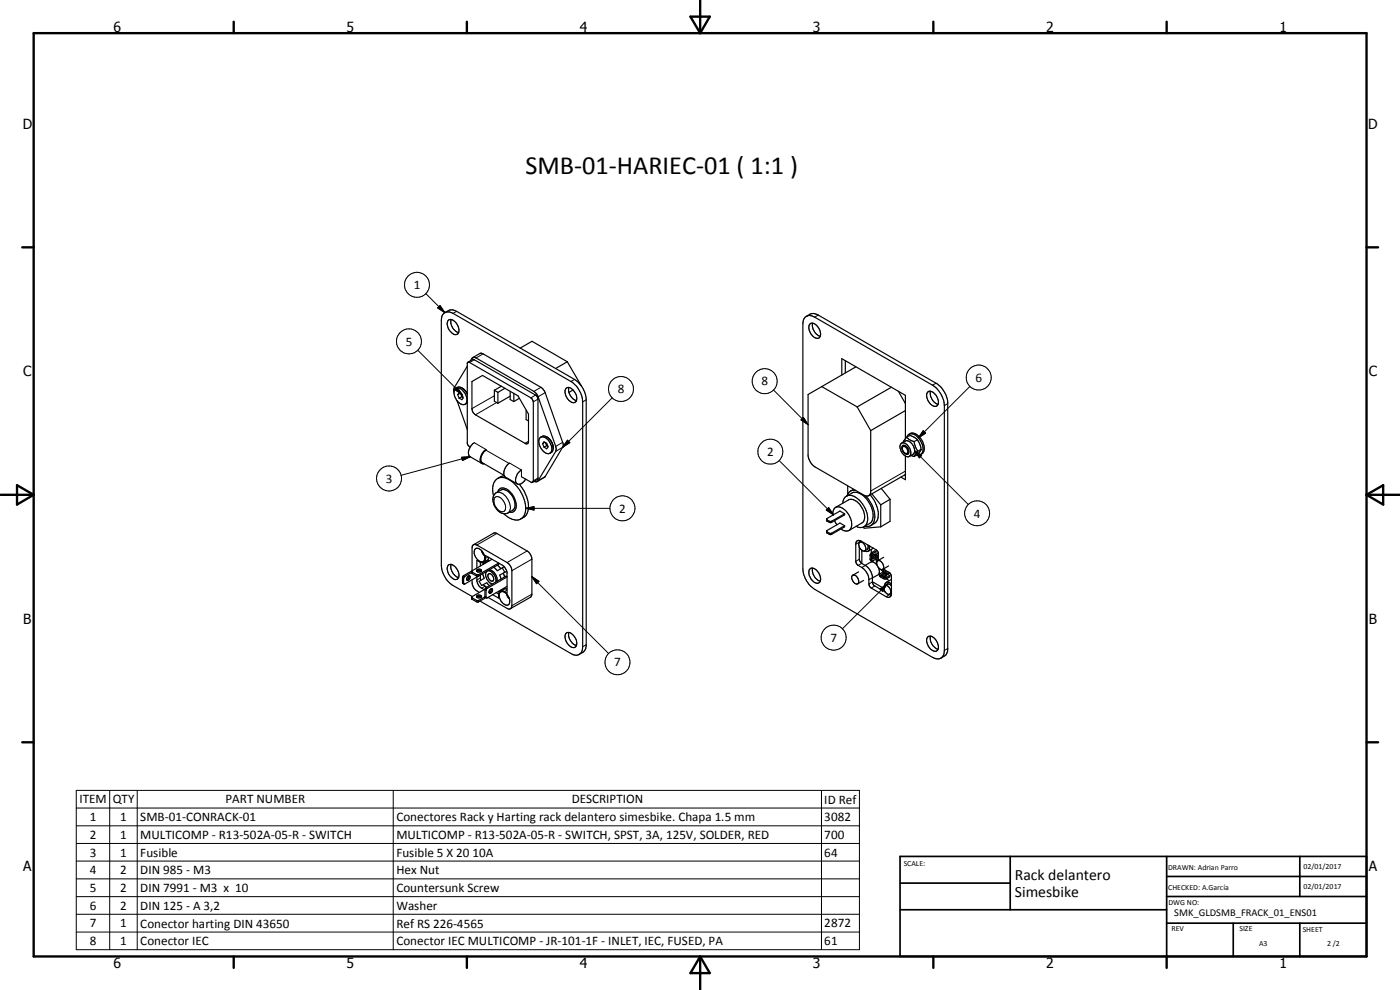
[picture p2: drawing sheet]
<svg xmlns="http://www.w3.org/2000/svg" width="420mm" height="297mm" viewBox="0 0 420 297" stroke-linecap="round" stroke-linejoin="round" font-family="sans-serif">
<g fill="none" stroke="#000" stroke-width=".35">
<path d="M133.5 93.8a2.79 2.79 0 0 1 3.6-.4l35.3 20.4a7.9 7.9 0 0 1 3.5 5.7v74.3l-.2 1.1a3.1 3.1 0 0 1-1.9 1.4M134.5 96.1a2.06 2.06 0 0 1 2.9 1.5 1.99 1.99 0 0 1-.3 2.7 2.7 2.7 0 0 1-2.7-2.2l-.2-1zM135.4 95.9a3.4 3.4 0 0 0 2.2 3.9M241.6 95.2a2.21 2.21 0 0 1 2.9 0l35.4 20.4a7.8 7.8 0 0 1 3.5 6.1v73.5a2.17 2.17 0 0 1-1 2.3 2.17 2.17 0 0 1-2.5-.3l-35.4-20.4a7.9 7.9 0 0 1-3.6-6.1v-73.5l.2-1.1zM242 94.9l1.1-.6 .8-.2 1.7 .4 35.3 20.5a7.8 7.8 0 0 1 3.5 5.6v74.3l-.5 1.6-1.5 1M242.9 97.4a1.58 1.58 0 0 1 2.5 .7 2.35 2.35 0 0 1 .3 3.4 3.1 3.1 0 0 1-2.8-4.1zM243.9 97a3.7 3.7 0 0 0 2 3.8l.3 .1M136.9 116.5a2.87 2.87 0 0 1 3 2.2 2.14 2.14 0 0 1-.3 2.6M137.4 118.4l.4-.5 .8 .4 .4 1.1-.4 .5-.8-.4M137.4 118.4l.4 1.1M138.1 118l-.7 .4M138.2 118.1l.4 .9"/>
<path d="M138.6 119l.4 .2M138.6 119l-.8 .5M138.6 116.4l1.3 1.2M140 117.8l.2 .4M140.2 118.3a2.37 2.37 0 0 0-3.5-1.7 3.4 3.4 0 0 0 1.9 4.7h1M140.2 109.9l-3.9 6.5-.1 1.2M140.4 108.7l1.8-.8 18.5 10.6 .5 .5 .2 .5v24.1l-1.6 1.1M141.6 114.5l3.2-1.9 10.6 6.1 3.2 5.5v8.2l-.2 .6-.6 .1-15.1-8.6a2.15 2.15 0 0 1-1.1-1.9zM141.8 107.3l-.6 .9M141.8 107.3l2.3-1.3 .9 .2 17.3 10 1.1 1.1 5.7 16.2-.1 .5-5.4 9-2.4 1.5M141.8 107.3l1.1 .1 17.3 10 1.2 1.3 5.4 15.2 .1 1.1-5.4 9.2-.5 .4-.7-.2M148.4 117.1v3.3l1 .6"/>
<path d="M148.4 117.1l1 .6M149.4 117.7v3.3M150.5 115.9l-2.1 1.2M151.5 116.5l-2.1 1.2M153.1 118.9l-3.7 2.1M153.1 117.4v2.5l1.1 .6M154.2 118v2.5M155.9 119.5l-1.7 1M156.1 104.4l3.6-2 10.6 6.1M169.9 116.5a1.66 1.66 0 0 1 2.4 .9 2.62 2.62 0 0 1 .4 3.2 2.57 2.57 0 0 1-3-2.1 1.94 1.94 0 0 1 .2-2zM170.3 108.5l4.1 7.2M170.3 108.5l-3.6 2.1"/>
<path d="M170.7 116.2a3.5 3.5 0 0 0 2.3 4M172 117l-1.2 .7M174.4 115.7h.1M246.6 116l-4.1 2.4v18.4a4.9 4.9 0 0 0 2.1 3.3l14.9 8.6h1.2M246.6 116l10.6 6.1M252.6 112.5v-4.9l19.1 11v13M253.7 108.2v3.7M256.9 110.1l-10.3 5.9M267.5 116.2l-10.3 5.9M269.6 117.4l2.1 3.7M278.4 117.6l.4-.2a2.79 2.79 0 0 1 2.7 2.4 1.33 1.33 0 0 1-.4 2 1.33 1.33 0 0 1-1.8-.6 3.2 3.2 0 0 1-.9-3.6zM279.3 117.4a3.5 3.5 0 0 0 2.2 3.9"/>
<path d="M137.1 120.2l3.1 8.7M140.2 120.9l-.6 .4M141.1 134.2l-.9-1.2v-24l.4-.4 18.7 10.8 .7 .8 .1 24.1-.3 .4M142.4 132.8a3.1 3.1 0 0 0-1.5 4.1l3.7 2.2M145.9 134.9a3.4 3.4 0 0 0-1.5 4l.9 .3M145.9 135.1a2.56 2.56 0 0 0-1.1 3.8l6.5 3.7M152.9 138.9a3.6 3.6 0 0 0-1.6 3.8M157.9 123.1v2.8l.7 .4M162.1 131.3a2.33 2.33 0 0 1 3.1 1.7 2 2 0 0 1-.6 3.1 3.7 3.7 0 0 1-2.6-4.7zM162.3 131.2l.8-.4 1.4 .6M162.8 133.1l.5-.6 .8 .5 .4 1.1-.4 .6-.8-.5M162.8 133.1l.5 1.1"/>
<path d="M163.5 132.7l-.7 .4M163.7 132.8l.3 .9M164 133.7l.4 .2M164 133.7l-.7 .5M164.1 131.1l.4 .3M164.5 131.4l.2 .2M164.7 131.6l.9 1.1M164.7 131.6l1.1 1.4 .1 .6M165.6 132.9a2.09 2.09 0 0 1-.6 3.1M165.9 133.6l.1 .7M257.2 122.1l4.1 7.1M261.3 129.2v18.4l-.6 1.1"/>
<path d="M270.4 133.1l.2-.1a2.56 2.56 0 0 1 2.7 2.4v.9a1.1 1.1 0 0 1-.9 .8 1.1 1.1 0 0 1-1.1-.6 2.86 2.86 0 0 1-.9-3.4zM270.6 133l1.1-.7a2.37 2.37 0 0 1 2.7 2.3l-.1 1.4-1.4 .9M270.8 133.8a1.63 1.63 0 0 1 1.7 .5 1.63 1.63 0 0 1 .2 1.7 .86 .86 0 0 1-1.4-.1l-.6-1.3zM271 134a1.28 1.28 0 0 1 1.2 .7 1.28 1.28 0 0 1-.1 1.4 1.42 1.42 0 0 1-1.1-2.1zM271.6 136l.2 .1M271.7 136.8v7.1l-1.4-.8M271.7 123.2l-10.4 6M272.1 131.2l-1.1 1.5M272.1 131.2l.7 .6 1.6 .7M272.1 131.2l1-.6 1.3 .6 .9 .8M272.8 130.3a2.35 2.35 0 0 1 3.3 1.1 3.9 3.9 0 0 1 .8 4.6l-.6 .4M272.8 130.3l-.6 .8"/>
<path d="M272.8 130.3a2.52 2.52 0 0 1 3 1.3 3.6 3.6 0 0 1 .5 4.8M273.4 136.7l1 .3M274.4 132.5l.2 1.2 .9 1.7M275.3 132l.7 1.3 .4 1.5M275.3 132l-.9 .5M275.5 135.4l-1.1 1.6M276.3 136.4l-1.1 .1M276.4 134.8l-1.1 1.6-.9 .6M276.4 134.8l-.9 .6M148.7 148l1.7-1a3.1 3.1 0 0 1 3.5 2.1 3.1 3.1 0 0 1 0 4l-1.5 .8a3.6 3.6 0 0 1-4.4-3.2 2.8 2.8 0 0 1 .7-2.7zM149.3 143.6a4 4 0 0 1 4.7 1.1 9.9 9.9 0 0 1 3.5 9.5l-.4 .7-.8 .8M149.3 143.6a4.5 4.5 0 0 0-1.2 5.2"/>
<path d="M149.4 147.6a1.85 1.85 0 0 1 3.2-.5 5.7 5.7 0 0 1 2.1 5.8l-.9 .8h-.9M151.2 154.1a4.7 4.7 0 0 0 5.1 1.6M151.3 142.7l.4 .5 3.5 2M151.3 142.8l-.9 .2-1.1 .6M155.9 145.3a9 9 0 0 1 2.3 8.8l-.7 .9-1.2 .7M156.5 143l3 1.7h.3M156.5 141a3 3 0 0 0-1.4 4.1 1.59 1.59 0 0 0 2.2-.7l.5-.6M248.1 155.7l4-2.4 1.4 .9v.3l-4.2 2.3-1.1-.5zM248.2 159.2l3.9-2.3 1.4 .8v.4l-4.2 2.3-1.2-.5zM250 154.6a1.82 1.82 0 0 1 1.7-2.5 5.6 5.6 0 0 1 3.7 6.3 1.85 1.85 0 0 1-3 .3M250.5 156.2l.7 1.3M250.8 152.2l3.9-2.2a3.8 3.8 0 0 1 4.2 2.7 3.2 3.2 0 0 1-.3 4.2l-3.8 2.3"/>
<path d="M253.5 154.2l-4 2.3h-.5l-.9-.7M253.5 157.7l-4 2.4h-.5l-.9-.7M254 148.9a3.7 3.7 0 0 1 3-1.2 7.6 7.6 0 0 1 4.9 8l-.5 1-2.1 1.3M254.1 148.8a3.7 3.7 0 0 1 4.1 1.6 6.4 6.4 0 0 1 1.7 7.1 2.13 2.13 0 0 1-2.9 .4M254.1 148.8l-.9 1-.3 1.2M254.4 145.8v2.5M256.2 146.8l-.9 .5M256.6 147.1a2.09 2.09 0 0 0-2.4 1.7M259.8 148.8a7.7 7.7 0 0 1 2.3 8.2l-.8 .7M261.1 148.5a7.6 7.6 0 0 1 2 7.9l-1.8 1.3M261.3 157.7l-.6 .2h-1.2M261.7 148.2l2.6 3.3"/>
<path d="M264.3 158.1l-4.9 .4-.3-.3M264.3 151.5v6.6M264.5 146.6l2.6 3.2M267.1 149.8v6.6l-2.8 1.7M267.1 149.8l-2.8 1.7M271.4 142.5l.3 .2M271.7 142.4l-11 6.3M134.5 169.6a1.52 1.52 0 0 1 2.2 .6 2.48 2.48 0 0 1 .4 3.6 2.93 2.93 0 0 1-2.7-2.2l-.2-1zM135.4 169.3a3.5 3.5 0 0 0 2.2 4M140.2 173.1l.3-.2a.4 .4 0 0 1 .6 0 .4 .4 0 0 1-.1 .6l-.3 .4a.49 .49 0 0 1-.7 0 .49 .49 0 0 1 .2-.8zM140.7 172.8l-.1 .7-.5 .4M141.7 171.2v-6.9l.1-.5 .4-.4 .9 .1 9.1 5.3a3.2 3.2 0 0 1 1.4 2.4v10.5a.89 .89 0 0 1-.7 1.1l-.7-.3-5.7-3.3"/>
<path d="M141.7 173.9a3.5 3.5 0 0 0 2.2 3.9M141.7 179l-5.7-3.3a8 8 0 0 1-3.6-6.1v-73.5a2.17 2.17 0 0 1 1.1-2.3 2.17 2.17 0 0 1 2.5 .2l35.4 20.5a8 8 0 0 1 3.5 6.1v73.5a2.14 2.14 0 0 1-1.1 2.2 2.14 2.14 0 0 1-2.4-.2l-27.4-15.8M141.7 179l-.1 .7 1.6 .9 2.6-1.3M141.7 171.2l-.1 .8 1.4 .8h.7M141.7 171.2l-2.7 1.7-.2 1.9 .5 .5M142.1 163.4l6-3.4 .6-.1 9.5 5.4a3.2 3.2 0 0 1 1.4 2.5l-.1 10.9-.3 .5-6 3.4M142.6 164.8a1.91 1.91 0 0 1 2.6 1.4 1.37 1.37 0 0 1 .3 1.5 1.37 1.37 0 0 1-1.2 .9 3 3 0 0 1-1.7-3.8zM143.1 178.8a.79 .79 0 0 1 .8-.3 .79 .79 0 0 1 .6 .6l-.4 .3h-.6l-.4-.3zM143.1 179.2l.4-.3 .9 .3M143.1 171a.7 .7 0 0 1 .8-.3 .7 .7 0 0 1 .5 .7 .8 .8 0 0 1-1.4-.3zM143.1 171.4l.4-.2 .9 .2M143.1 173.1v1.2a3.3 3.3 0 0 0 2.2 2.6"/>
<path d="M144.2 168.7v1.1M144.2 172.5l.1 1.6M144.2 168.7a.96 .96 0 0 0 1.5-.8v-1.2l5.1 2.9 .9 .9 .5 1.2v6.3l-.8-.5a1.06 1.06 0 0 0-1.1-.2 1.06 1.06 0 0 0-.7 .9M144.2 168.7l-1.1-.6v2.3M144.5 165.2l.9 1.5M144.9 172.1l.4 1.4-1.5 .9 .8 1.3 1.5-.9 .8 .9M145 175.4l1.1 .8M145.5 179.1h.1M145.6 179.1l-2 1.1h-.5l-1.5-1M145.6 179.1l.4 .3M145.6 176.8l-3.9 2.2M145.7 168.7l-.8 .5 .1 .1"/>
<path d="M145.7 168.7v.2M145.9 179.3l.1 .1M146.1 171.4a2.69 2.69 0 0 0 1.6 3.8M146.3 171.3a2.71 2.71 0 0 1 2.5 3.3M146.5 172.3a1.27 1.27 0 0 1 1.4 .4 1.27 1.27 0 0 1 .2 1.4 .81 .81 0 0 1-.8 .2 .81 .81 0 0 1-.6-.6l-.3-.8zM146.6 171.1a2.65 2.65 0 0 1 2.5 3.3M146.7 167.3l-.3 .7-1.3 .7M146.8 168.3l-.1-.2-1 .6M147.2 176.8l.2-.1a.58 .58 0 0 1 .5 .5 .58 .58 0 0 1-.5 .6 .44 .44 0 0 1-.6 .1 .44 .44 0 0 1 0-.7zM147.5 176.7l-.3 .8-.4 .3M147.6 167.8l-5.9 3.4M148.9 177.8l.7 .4"/>
<path d="M149.3 169.6l1 1M149.6 169l-6 3.5h-.5l-1.5-1M149.6 178.2v1.3l-1.7-1.1M149.7 169v.3l-10.4 6-.2-.3 .2-1.9 2.3-1.4M150.1 177.7a1.8 1.8 0 0 1 2.5 1.2 1.58 1.58 0 0 1-.6 2.7 2.97 2.97 0 0 1-1.9-3.9zM150.7 170.4l.8 1.3M151 172l.4 1.1M151.3 170.1l-2 1.1-1.1-1M151.5 171.7l-1.5 .9 .4 1.1M152 178.2l.9 1.5M152.1 171.4l-.6 .3M152.2 176.7h-.8l-1.3 .7"/>
<path d="M152.2 175.9l-6.2 3.5M152.2 173.1l-6.1 3.5-.2 .4v2.3M152.2 173l-.3-.2-6.2 3.6-.2 .5v2.2M242.9 170.9a1.58 1.58 0 0 1 2.5 .7 2.3 2.3 0 0 1 .3 3.3 2.07 2.07 0 0 1-2.3-1.2l-.6-1.3zM243.9 170.5a3.3 3.3 0 0 0 2.3 3.9M255.8 172.7a1.65 1.65 0 0 1 1.8 2.2l-.2 .3a1.77 1.77 0 0 1-1.6-2.5zM257.7 171.6l-1.8 1M257.9 162.8l-.2 .6 .2 .8M257.9 164.1v3.7l.2 .6 .5 .6M257.9 164.2a1.6 1.6 0 0 0 1.6 1.1M258 162.2l5.2 3 .4 .7 .1 2.2M258 162.2a.91 .91 0 0 0-1.2 1.1l.1 5.5a2.98 2.98 0 0 0 2 1.7 4.8 4.8 0 0 1 1.9 4.7l.2 .8 .5 .4 4.4 2.6 1 .2 .6-.6"/>
<path d="M258 162.2l-.1 .6M258 162.7l-.1 .1M258 162.7a1.68 1.68 0 0 1 1.6 .8 1.68 1.68 0 0 1-.1 1.8M258.5 162.4l-.5 .3M258.6 169l1.1 .7a4.7 4.7 0 0 1 2.1 3.3v1.8l.4 .8 3.5 2.1M258.6 165.1v3.9M259.2 174.2l-1.8 1M259.5 165.3l1.1 .1M260.4 163.5l.1 1.1-1 .7M260.9 163.8v1.2l-.3 .4M261.5 168.6l.9 .2 .9 .9M261.5 164.8v1.1"/>
<path d="M261.5 168.2v.4M261.5 168.6l-1.9 1M261.8 174.5l3.4 2M262 166.5a.44 .44 0 0 1 .7 0 .44 .44 0 0 1-.1 .6 .52 .52 0 0 1-.4 .5 .52 .52 0 0 1-.5-.2zM262.1 164.5l-1.5 .9M262.3 166.3l-.1 .7-.5 .5M262.9 165.5l-1.3 1-.1 1.6 .2 .2M262.9 165.5v2.2l-1.2 .6M262.9 165.5l-.4-.2-1.2 .9-.2 1.7 .6 .4M263.4 168.2a1.74 1.74 0 0 1 1.5 2.7M263.4 168.2l-.3 .7 .5 1.3M263.6 170.2l.8 .7"/>
<path d="M263.6 165.9a2.47 2.47 0 0 0-.5 2.8M263.6 166.5l-.3 .8v1M263.6 170.3a2.04 2.04 0 0 1 .1 2.1M263.7 172.4l.3 .2M263.7 172.4l-1.9 1M264 172.4l1.1 .8 .5 .1 1.4-.6M264 172.4l.2 .7 .9 .5 .9 .1M264 172.4l1.1-.8 1.9 1.1M264.3 170.9a2.59 2.59 0 0 0 2.7 1M264.4 170.9h.5M264.7 172.7l.5-.2 .8 .2M264.7 172.3a.78 .78 0 0 1 1.4 .4 .84 .84 0 0 1-1.4-.3z"/>
<path d="M264.8 170.9l.6 .4 1.1 .3M265.2 170.7l.5 .4a2.28 2.28 0 0 1 1.8 1.9v5.6M265.2 167.2l-1.8 1M265.2 176.5h.1M265.5 175.7a1.35 1.35 0 0 0 .2 2M265.5 175.7a1.7 1.7 0 0 1 1.5 2.6M265.5 175.7l1.1-.5 .9 .6M265.7 177.7l.8 .6 .4 .1M266 173.7l.9 .5M266 174.7l.9 .1 .6 .5M266 174.7l-.4 .5-.1 .5M266.7 169.8l-1.8 1.1"/>
<path d="M266.9 178.4l.6 .2M267 172.7v.4l-1 .6M267 178.3l-.1 .1M267.5 173.9l-1.5 .9M267.5 178l-.5 .3M169.9 190a1.66 1.66 0 0 1 2.4 .9 2.71 2.71 0 0 1 .4 3.2 1.94 1.94 0 0 1-2.6-1.4 2.45 2.45 0 0 1-.2-2.7zM170.7 189.8a3.5 3.5 0 0 0 2.3 3.9M279.3 190.9a3.4 3.4 0 0 1 2.2 4M279.3 190.9a3.5 3.5 0 0 0 2.2 3.9M279.3 190.9a1.25 1.25 0 0 0-1.1 1.9 2.63 2.63 0 0 0 3 2.4l.3-.3"/>
</g>
<g fill="none" stroke="#000" stroke-width=".3">
<path d="M127.8 88.1l5.7 5.7M131.3 92.4l.8-.7 1.4 2.1zM137.1 93.4l-1.1 .6M245.6 94.5l-1.1 .7M125.4 105.1l13.2 13.2M136.5 116.9l.7-.7 1.4 2.1zM142.4 107.9l-1.5 .9M145 106.2l-2.1 1.2M148.4 118.7l-6.8 3.9M160.7 118.5l-1.4 .9M161.4 119.8l-1.3 .8M162.3 116.2l-2.1 1.2"/>
<path d="M163.6 117.8l-2.1 1.2M172.4 113.8l-1 .7M175.9 120l-1 .6M183.7 119.4l-14.8 14.8M232.1 117l10.4 10.4M280.9 115l-1 .6M291.1 116l-15.5 15.4M138.5 137.2l2.6-.2-2.3 1.2zM141.1 137l-20.8 5.6M142.4 132.8l10.4 6.3M149 120.8l-6.3 3.7M152.9 138.9l3.6 2.1v2"/>
<path d="M158.6 132.4l-1 .6M168.9 134.2l-2.1 1.2M168.9 132.7l-2.1 1.2M170.3 132.1l.7 .7-2.1 1.4zM233.8 138.2l16.3 16.3M240.4 126l.7-.7 1.4 2.1zM241.1 125.3l1.4 2.1-2.1-1.4zM274.5 135.3l2.1 1.4-.7 .7zM274.5 135.3l16.1 16.1M277.1 129.2l.7 .8-2.2 1.4zM284.4 121.1l-1 .6M148.4 149.4a1.6 1.6 0 0 1 2.6 .8 2.41 2.41 0 0 1 .3 3.2 2.68 2.68 0 0 1-3-2.6z"/>
<path d="M148.9 147.8a3.2 3.2 0 0 1 3.7 2.5 2.81 2.81 0 0 1-.2 3.6M157.8 152.5l2.5-.5v1zM157.8 152.5h25.2M161.4 143.4l-1.3 .9M163.6 143l-2.1 1.2M248.2 156v.3M248.2 159.6v.3M248.7 152.3l1.4 2.2-2.1-1.5zM248.9 156.4v.3M248.9 160v.3M249.6 156.4v.3M249.6 160v.3"/>
<path d="M271.7 141.4l-10.4 5.9M138.8 174.8l.3 .2M138.8 173.4l.3 .1M139.1 172.7l.4 .2M141.7 171.7v.4M141.7 179.4v.4M143 172.4v.4M143.7 172.4v.4M144.2 173.4l-1.1 .6M144.7 165.4l.6 1.1M145.5 178.9l.4 .3M145.5 176.9l.4 .2"/>
<path d="M145.6 175.9l-1.1 .6M145.9 176.3l.4 .2M146.5 167.1l-.8 .5M149.1 160.1l-6 3.4M152.2 178.4l.6 1.1M152.2 177l-.8 .5M158.2 165.3l-6 3.5M159.6 173l2.1 1.4-.7 .7zM159.6 178.3l-6 3.4M159.6 167.8l-6 3.4M159.6 173l23.1 23.1M257.9 162.7l-1.1 .6"/>
<path d="M257.9 167.8l-1.1 .6M258.6 169l-1.1 .6M258.6 165.1h.1M259.7 169.7l-1.1 .6M261.1 163.9l-.2 .1M261.1 167.7l.4 .2M261.1 166.7l.4 .2M261.7 165.8l.3 .2M261.8 173.4l-1 .5M261.8 174.6l-1 .6M262.5 175.8l-1 .6M264.1 176.7l2.1-1.4-1.4 2.1z"/>
<path d="M264.2 172.7v.4M265.1 173.2v.4M265.2 176.5h.1M266.1 173.2v.4M266.2 175.3l-13.4 13.4M267 178.4l-1.1 .6M267.5 175l-.1 .1M143 180.1v.5M143.7 180.1v.5M175.9 193.5l-1 .6M284.4 194.6l-1 .6M22.9 237.2h235v47.7h-235z"/>
<path d="M32.9 237.2v47.7M41.2 237.2v47.7M118 237.2v47.7M246.5 237.2v47.7M22.9 242.4h235M22.9 247.8h235M22.9 253.1h235M22.9 258.4h235M22.9 263.7h235M22.9 269h235M22.9 274.3h235M22.9 279.7h235"/>
<circle cx="125.1" cy="85.5" r="3.7"/>
<circle cx="122.7" cy="102.5" r="3.7"/>
<circle cx="186.4" cy="116.7" r="3.8"/>
<circle cx="229.5" cy="114.4" r="3.7"/>
<circle cx="293.7" cy="113.3" r="3.8"/>
<circle cx="231.2" cy="135.5" r="3.8"/>
<circle cx="116.8" cy="143.6" r="3.7"/>
<circle cx="186.8" cy="152.5" r="3.8"/>
<circle cx="293.2" cy="154" r="3.7"/>
<circle cx="185.3" cy="198.7" r="3.8"/>
<circle cx="250.2" cy="191.3" r="3.7"/>
</g>
<g fill="none" stroke="#000" stroke-width=".71">
<path d="M10.1 9.9h400v277.1h-400zM70.1 6.5v3.4M140.1 6.5v3.4M207.2 5h5.8l-2.9 4.9zM210.1 0v9.9M280.1 6.5v3.4M350.1 6.5v3.4M6.7 74.2h3.4M410.1 74.2h3.5M.1 148.5h10M5.1 145.6l5 2.9-5 2.9zM410.1 148.5h10"/>
<path d="M410.1 148.5l5-2.9v5.8zM6.7 222.7h3.4M410.1 222.7h3.5M70.1 287v3.4M140.1 287v3.4M210.1 287v10M210.1 287l2.9 5h-5.8zM280.1 287v3.4M350.1 287v3.4"/>
</g>
<path d="M270.1 257h140v30h-140zM303.2 257v16M350.1 257v30M390.1 257v12M270.1 265h33.1M270.1 273h80M350.1 277h60M350.1 269h60M350.1 263h60M370.1 277v10M390.1 277v10" fill="none" stroke="#000" stroke-width=".51"/>
<path d="M131.3 92.4l.8-.7 1.4 2.1zM136.5 116.9l.7-.7 1.4 2.1zM138.5 137.2l2.6-.2-2.3 1.2zM170.3 132.1l.7 .7-2.1 1.4zM241.1 125.3l1.4 2.1-2.1-1.4zM274.5 135.3l2.1 1.4-.7 .7zM277.1 129.2l.7 .8-2.2 1.4zM157.8 152.5l2.5-.5v1zM248.7 152.3l1.4 2.2-2.1-1.5zM159.6 173l2.1 1.4-.7 .7zM264.1 176.7l2.1-1.4-1.4 2.1z" fill="#000"/>
<text font-size="7.9" x="157.7" y="52.3">SMB-01-HARIEC-01 ( 1:1 )</text>
<g font-size="4.7">
<text x="304.6" y="263.9">Rack delantero</text>
<text x="304.6" y="269.3">Simesbike</text>
</g>
<g font-size="4.2">
<text x="34" y="9.6">6</text>
<text x="104" y="9.6">5</text>
<text x="174" y="9.6">4</text>
<text x="244" y="9.6">3</text>
<text x="314" y="9.6">2</text>
<text x="384" y="9.6">1</text>
<text x="6.8" y="38.7">D</text>
<text x="410.6" y="38.7">D</text>
<text x="7" y="112.9">C</text>
<text x="410.8" y="112.9">C</text>
<text x="7" y="187.1">B</text>
<text x="410.8" y="187.1">B</text>
<text x="7" y="261.4">A</text>
<text x="410.8" y="261.4">A</text>
<text x="34" y="290.4">6</text>
<text x="104" y="290.4">5</text>
<text x="174" y="290.4">4</text>
<text x="244" y="290.4">3</text>
<text x="314" y="290.4">2</text>
<text x="384" y="290.4">1</text>
</g>
<g font-size="3.9">
<text x="124.2" y="86.7">1</text>
<text x="121.8" y="103.7">5</text>
<text x="185.4" y="118">8</text>
<text x="228.5" y="115.7">8</text>
<text x="292.7" y="114.6">6</text>
<text x="230.2" y="136.8">2</text>
<text x="115.8" y="144.9">3</text>
<text x="185.8" y="153.8">2</text>
<text x="292.3" y="155.3">4</text>
<text x="249.2" y="192.6">7</text>
<text x="184.4" y="199.9">7</text>
<text x="23.8" y="241">ITEM</text>
<text x="33.9" y="241">QTY</text>
<text x="67.7" y="241">PART NUMBER</text>
<text x="171.6" y="241">DESCRIPTION</text>
<text x="247.4" y="241.2">ID Ref</text>
<text x="26.9" y="251.7">2</text>
<text x="26.9" y="246.4">1</text>
<text x="36.1" y="251.7">1</text>
<text x="36.1" y="246.4">1</text>
<text x="42.1" y="251.7">MULTICOMP - R13-502A-05-R - SWITCH</text>
<text x="42.1" y="246.4">SMB-01-CONRACK-01</text>
<text x="118.9" y="246.5">Conectores Rack y Harting rack delantero simesbike. Chapa 1.5 mm</text>
<text x="118.9" y="251.7">MULTICOMP - R13-502A-05-R - SWITCH, SPST, 3A, 125V, SOLDER, RED</text>
<text x="247.4" y="246.4">3082</text>
<text x="247.4" y="251.7">700</text>
<text x="26.9" y="257">3</text>
<text x="36.1" y="257">1</text>
<text x="42.1" y="257.1">Fusible</text>
<text x="118.9" y="257.1">Fusible 5 X 20 10A</text>
<text x="247.4" y="257">64</text>
<text x="26.9" y="262.3">4</text>
<text x="36.1" y="262.3">2</text>
<text x="42.1" y="262.3">DIN 985 - M3</text>
<text x="118.9" y="262.3">Hex Nut</text>
<text x="26.9" y="267.6">5</text>
<text x="36.1" y="267.6">2</text>
<text x="42.1" y="267.6">DIN 7991 - M3 x 10</text>
<text x="118.9" y="267.7">Countersunk Screw</text>
<text x="26.9" y="273">6</text>
<text x="36.1" y="273">2</text>
<text x="42.1" y="273">DIN 125 - A 3,2</text>
<text x="118.9" y="273">Washer</text>
<text x="26.9" y="278.3">7</text>
<text x="36.1" y="278.3">1</text>
<text x="42.1" y="278.3">Conector harting DIN 43650</text>
<text x="118.9" y="278.3">Ref RS 226-4565</text>
<text x="247.4" y="278.3">2872</text>
<text x="26.9" y="283.6">8</text>
<text x="36.1" y="283.6">1</text>
<text x="42.1" y="283.6">Conector IEC</text>
<text x="118.9" y="283.6">Conector IEC MULTICOMP - JR-101-1F - INLET, IEC, FUSED, PA</text>
<text x="247.4" y="283.6">61</text>
</g>
<text font-size="3.1" x="352.4" y="275">SMK_GLDSMB_FRACK_01_ENS01</text>
<g font-size="2.4">
<text x="271.2" y="259.7">SCALE:</text>
<text x="350.6" y="261">DRAWN: Adrian Parro</text>
<text x="391.2" y="260.6">02/01/2017</text>
<text x="350.6" y="267.1">CHECKED: A.García</text>
<text x="391.2" y="266.7">02/01/2017</text>
<text x="350.6" y="271.4">DWG NO:</text>
<text x="351.6" y="279.3">REV</text>
<text x="372" y="279.4">SIZE</text>
<text x="391" y="279.6">SHEET</text>
<text x="377.9" y="283.8">A3</text>
<text x="398.3" y="283.8">2 /2</text>
</g>
</svg>
